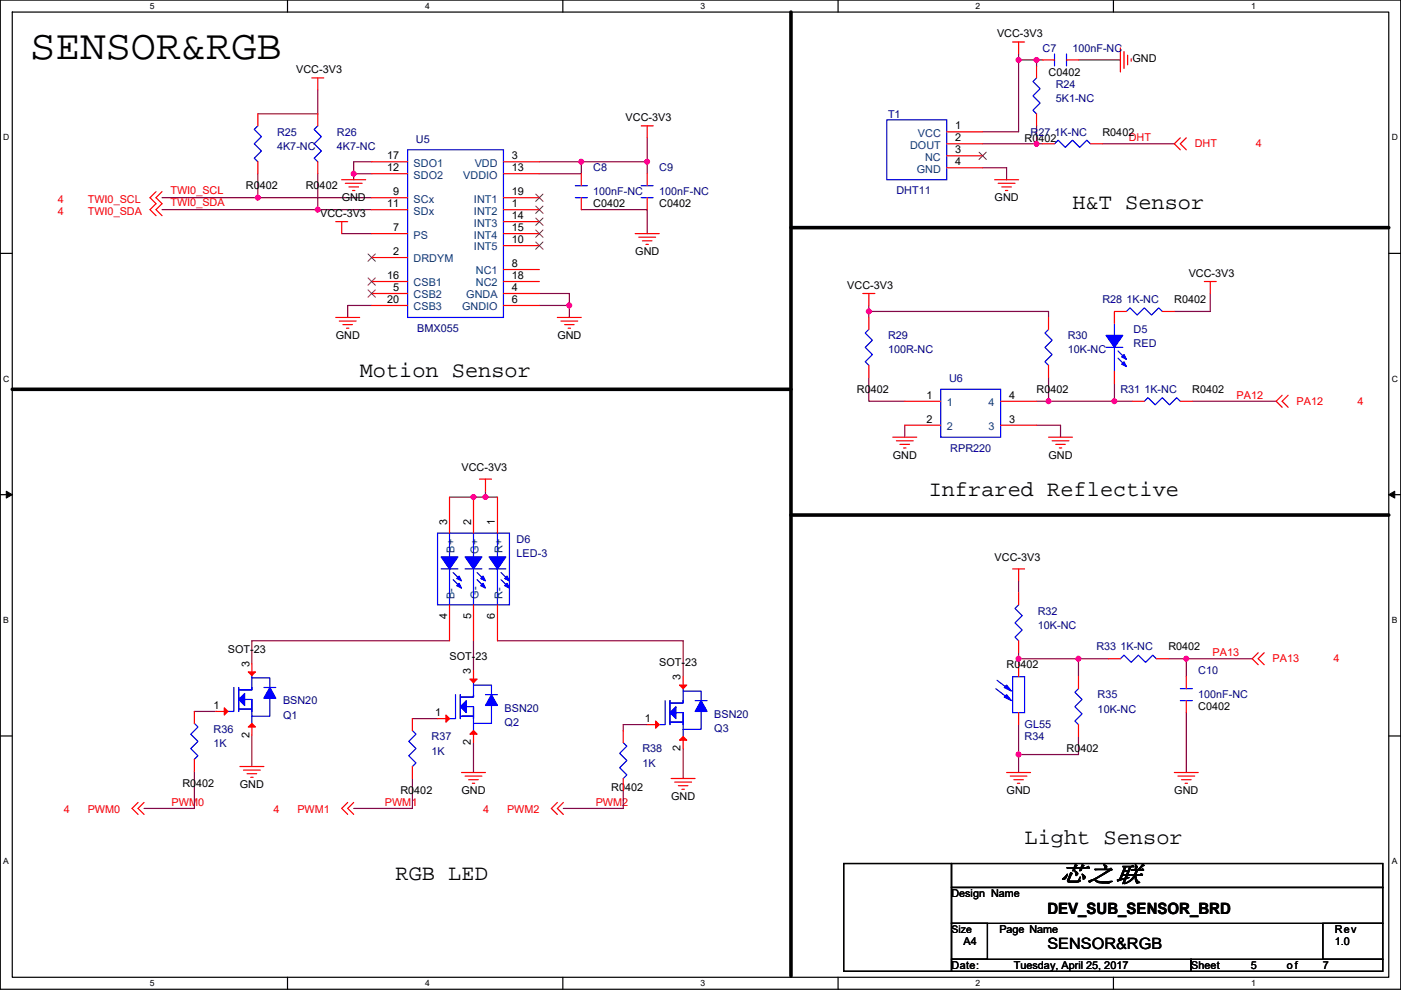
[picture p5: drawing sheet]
<svg xmlns="http://www.w3.org/2000/svg" width="297mm" height="210mm" viewBox="0 0 297 210" stroke-linecap="round" stroke-linejoin="round" font-family="sans-serif">
<path d="M.1 0h296.9v209.8h-296.9zM2.6 2.6h291.8v204.7h-291.8z" fill="none" stroke="#000" stroke-width=".25"/>
<g fill="#fff">
<path d="M31.8 .3h1v2h-1z"/>
<path d="M31.8 207.5h1v2.1h-1z"/>
</g>
<path d="M61 0v2.6M61 207.3v2.5" fill="none" stroke="#000" stroke-width=".25"/>
<g fill="#fff">
<path d="M90.1 .3h1v2h-1z"/>
<path d="M90.1 207.5h1v2.1h-1z"/>
</g>
<path d="M119.3 0v2.6M119.3 207.3v2.5" fill="none" stroke="#000" stroke-width=".25"/>
<g fill="#fff">
<path d="M148.5 .3h1v2h-1z"/>
<path d="M148.5 207.5h1v2.1h-1z"/>
</g>
<path d="M177.7 0v2.6M177.7 207.3v2.5" fill="none" stroke="#000" stroke-width=".25"/>
<g fill="#fff">
<path d="M206.9 .3h1v2h-1z"/>
<path d="M206.9 207.5h1v2.1h-1z"/>
</g>
<path d="M236.1 0v2.6M236.1 207.3v2.5" fill="none" stroke="#000" stroke-width=".25"/>
<g fill="#fff">
<path d="M265.2 .3h1v2h-1z"/>
<path d="M265.2 207.5h1v2.1h-1z"/>
<path d="M.7 28.2h1.3v2h-1.3z"/>
<path d="M295.1 28.2h1.3v2h-1.3z"/>
<path d="M.7 79.3h1.3v2.1h-1.3z"/>
<path d="M295.1 79.3h1.3v2.1h-1.3z"/>
</g>
<path d="M.1 53.7h2.5M294.4 53.7h2.6" fill="none" stroke="#000" stroke-width=".25"/>
<g fill="#fff">
<path d="M.7 130.5h1.2v2h-1.2z"/>
<path d="M295.1 130.5h1.2v2h-1.2z"/>
</g>
<path d="M.1 104.9h2.5M294.4 104.9h2.6" fill="none" stroke="#000" stroke-width=".25"/>
<path d="M1.3 104.2l1.3 .7-1.3 .7zM294.4 104.9l1.3-.7v1.4z" fill="#000" stroke="#000" stroke-width=".21"/>
<g fill="#fff">
<path d="M.7 181.7h1.2v2h-1.2z"/>
<path d="M295.1 181.7h1.2v2h-1.2z"/>
</g>
<path d="M.1 156.1h2.5M294.4 156.1h2.6M178.9 183.2h22.8v22.8h-22.8zM201.7 183.2h91.5v5h-91.5zM201.7 188.2h91.5v7.7h-91.5zM201.7 195.9h7.7v7.6h-7.7zM280.5 195.9h12.7v7.6h-12.7zM201.7 203.5h50.8v2.5h-50.8zM252.5 203.5h40.7v2.5h-40.7z" fill="none" stroke="#000" stroke-width=".25"/>
<path d="M167.7 2.6v204.4M167.7 48.3h126.7M2.6 82.6h165.1M167.7 109.2h126.7" fill="none" stroke="#000" stroke-width=".76"/>
<g fill="none" stroke="#800040" stroke-width=".25">
<path d="M67.4 19.1v5.1h-12.7M216 11.5v1.2M216 12.7v15.3h-7.7M216 12.7h3.8M221 12.7h-1.2v1.3M228.7 12.7h8.8M54.7 36.9v5M67.4 36.9v7.6M75 36.9v1.2M75 36.9h3.8M78.8 34.3h-3.8v2.6M114.4 34.3h8.9"/>
<path d="M123.3 34.3v2.6h-8.9M123.3 34.3h13.9M137.2 29.2v5.1M137.2 34.3v2.6M208.3 35.6h5.1v2.5M208.3 30.5h11.5M219.8 26.7v3.8M219.8 30.5h1.2M233.7 30.5h15.3M34.4 41.9h20.3M34.4 44.5h33M54.7 41.9h24.1"/>
<path d="M67.4 44.5h11.4M72.5 49.6h6.3M123.3 44.5h13.9v5.1M78.8 64.8h-5.1v2.5M114.4 62.3h6.3v2.5M114.4 64.8h6.3M120.7 64.8v2.5M184.2 64.8v1.3M184.2 66.1h38.1v1.2M184.2 66.1v1.2M256.6 62.3v3.8h-7.6M184.2 80v5.1h7.6"/>
<path d="M191.8 90.2v2.5M219.8 85.1h2.5M219.8 90.2h5.1v2.5M222.3 85.1h14M222.3 80v5.1M236.3 85.1h3.8M236.3 81.3v3.8M252.8 85.1h17.8M95.3 105.4h7.6M102.9 105.4h2.6M102.9 104.2v1.2M95.3 135.9h-41.9v4.8"/>
<path d="M100.4 135.9v6.4M105.5 135.9h39.3v7.6M216 123.2v2.6M216 138.5v1.2M216 139.7h12.7M216 139.7v1.3M228.7 139.7v3.8M228.7 139.7h6.3M247.7 139.7h3.8v3.8M251.5 139.7h14M41.2 150.9h4.6M53.4 156v6.6"/>
<path d="M87.4 152.4h5.4M100.4 157.5v6.4M137.2 153.7h-5.1v1.3M144.8 158.8v6.3M216 153.7v6.3M228.7 156.2v3.8h-12.7M251.5 151.2v12.7M41.2 163.6v7.9h-10.7M87.4 165.1v6.4h-12.4M132.1 167.7v3.8h-12.7M216 160v3.9"/>
</g>
<g fill="#f0f" stroke="#f0f" stroke-width=".25">
<circle cx="75" cy="36.8" r=".5"/>
<circle cx="67.4" cy="44.5" r=".5"/>
<circle cx="54.7" cy="41.9" r=".5"/>
<circle cx="120.7" cy="64.8" r=".5"/>
<circle cx="123.2" cy="34.3" r=".5"/>
<circle cx="137.2" cy="34.3" r=".5"/>
<circle cx="102.9" cy="105.4" r=".5"/>
<circle cx="100.4" cy="105.4" r=".5"/>
<circle cx="236.3" cy="85.1" r=".5"/>
<circle cx="222.3" cy="85.1" r=".5"/>
<circle cx="184.2" cy="66" r=".5"/>
<circle cx="215.9" cy="160" r=".5"/>
<circle cx="228.6" cy="139.7" r=".5"/>
<circle cx="215.9" cy="139.7" r=".5"/>
<circle cx="251.5" cy="139.7" r=".5"/>
<circle cx="219.8" cy="12.7" r=".5"/>
<circle cx="215.9" cy="12.7" r=".5"/>
<circle cx="219.8" cy="30.5" r=".5"/>
</g>
<g fill="none" stroke="#f00" stroke-width=".25">
<path d="M66.1 16.5h2.5M67.4 16.5v2.6M214.7 8.9h2.5M216 8.9v2.6M219.8 14v2.5M221 12.7h2.6M226.1 12.7h2.6M237.5 10.2v5.1M238.3 10.9v3.6M239.1 11.7v2M239.8 12.5v.5M54.7 34.3v2.6"/>
<path d="M54.7 24.2v2.5M67.4 34.3v2.6M67.4 24.2v2.5M72.5 38.1h5M73.2 38.9h3.6M74 39.6h2M78.8 34.3h7.6M78.8 36.9h7.6M106.7 34.3h7.7M106.7 36.9h7.7M123.3 36.9v2.5M136 26.7h2.5"/>
<path d="M137.2 26.7v2.5M137.2 36.9v2.5M200.7 28h7.6M200.7 30.5h7.6M200.7 33h7.6M200.7 35.6h7.6M210.9 38.1h5.1M211.6 38.9h3.6M212.4 39.6h2M219.8 24.2v2.5M221 30.5h2.6M231.2 30.5h2.5"/>
<path d="M250.3 29.2l-1.3 1.3 1.3 1.3M251.5 29.2l-1.2 1.3 1.2 1.3M33.1 40.7l-1.3 1.2 1.3 1.3-1.3 1.3 1.3 1.2M34.4 40.7l-1.3 1.2 1.3 1.3-1.3 1.3 1.3 1.2M71.2 47h2.5M72.5 47v2.6M74.7 40.4h.5M78.8 41.9h7.6M78.8 44.5h7.6M78.8 49.6h7.6M78.8 54.6h7.6M78.8 59.7h7.6"/>
<path d="M106.7 41.9h7.7M106.7 44.5h7.7M106.7 47h7.7M106.7 49.6h7.7M106.7 52.1h7.7M106.7 57.2h7.7M106.7 59.7h7.7M123.3 41.9v2.6M134.7 49.6h5.1M135.4 50.3h3.6M136.2 51.1h2M137 51.8h.5"/>
<path d="M137.2 41.9v2.6M213.2 40.4h.5M255.3 59.7h2.6M256.6 59.7v2.6M71.2 67.3h5.1M71.9 68.1h3.6M72.7 68.9h2M73.5 69.6h.5M78.8 62.3h7.6M78.8 64.8h7.6M106.7 62.3h7.7M106.7 64.8h7.7"/>
<path d="M118.2 67.3h5.1M118.9 68.1h3.6M119.7 68.9h2M120.5 69.6h.5M182.9 62.3h2.6M184.2 62.3v2.5M184.2 77.5v2.5M184.2 67.3v2.6M222.3 77.5v2.5M222.3 67.3v2.6M236.3 78.8v2.5M238.8 66.1h-2.5v2.5"/>
<path d="M246.4 66.1h2.6M189.3 92.7h5.1M190.1 93.5h3.5M190.8 94.3h2M191.6 95h.5M191.8 85.1h7.6M191.8 90.2h7.6M212.1 85.1h7.7M212.1 90.2h7.7M222.3 92.7h5.1M223.1 93.5h3.5M223.8 94.3h2.1"/>
<path d="M224.6 95h.5M240.1 85.1h2.5M250.3 85.1h2.5M271.8 83.8l-1.2 1.3 1.2 1.3M273.1 83.8l-1.3 1.3 1.3 1.3M95.3 105.4v7.7M100.4 105.4v7.7M101.7 101.6h2.5M102.9 101.6v2.6M105.5 105.4v7.7M95.3 128.3v7.6M100.4 128.3v7.6"/>
<path d="M105.5 128.3v7.6M214.7 120.7h2.5M216 120.7v2.5M216 135.9v2.6M216 125.8v2.5M235 139.7h2.5M245.2 139.7h2.5M266.8 138.5l-1.3 1.2 1.3 1.3M268 138.5l-1.2 1.2 1.2 1.3M41.2 150.9v2.5M45.8 150.9h2.5M53.4 140.7v2.6"/>
<path d="M53.4 153.4v2.6M87.4 152.4v2.6M92.8 152.4h2.5M100.4 142.3v2.5M100.4 155v2.5M132.1 155v2.5M137.2 153.7h2.6M144.8 143.5v2.6M144.8 156.2v2.6M216 141v2.5M216 151.2v2.5M228.7 153.7v2.5"/>
<path d="M228.7 143.5v2.6M251.5 148.6v2.6M251.5 143.5v2.6M29.3 170.2l-1.3 1.3 1.3 1.2M30.5 170.2l-1.2 1.3 1.2 1.2M41.2 161.1v2.5M50.9 162.6h5M51.6 163.3h3.6M52.4 164.1h2M53.1 164.9h.6M73.7 170.2l-1.2 1.3 1.2 1.2M75 170.2l-1.3 1.3 1.3 1.2"/>
<path d="M87.4 162.6v2.5M97.9 163.9h5M98.6 164.6h3.6M99.4 165.4h2M100.1 166.1h.5M118.2 170.2l-1.3 1.3 1.3 1.2M119.4 170.2l-1.2 1.3 1.2 1.2M132.1 165.1v2.6M142.3 165.1h5.1M143.1 165.9h3.5M143.8 166.6h2.1M144.6 167.4h.5"/>
<path d="M213.4 163.9h5.1M214.2 164.6h3.5M214.9 165.4h2.1M215.7 166.1h.5M249 163.9h5.1M249.7 164.6h3.6M250.5 165.4h2M251.3 166.1h.5"/>
</g>
<g fill="none" stroke="#00f" stroke-width=".25">
<path d="M219.8 16.5l-.8 .8 1.5 1.5-1.5 1.5 1.5 1.6-1.5 1.5 .8 .8M223.6 11.5v2.5M226.1 11.5v2.5M54.7 26.7l-.8 .8 1.5 1.5-1.5 1.5 1.5 1.5-1.5 1.5 .8 .8M67.4 26.7l-.8 .8 1.5 1.5-1.5 1.5 1.5 1.5-1.5 1.5 .8 .8M86.4 31.8h20.3v35.5h-20.3zM122 39.4h2.5M136 39.4h2.5M188 25.4h12.7v12.7h-12.7zM223.6 30.5l.7-.8 1.6 1.6 1.5-1.6 1.5 1.6 1.5-1.6 .8 .8M122 41.9h2.5M136 41.9h2.5"/>
<path d="M184.2 69.9l-.8 .7 1.6 1.6-1.6 1.5 1.6 1.5-1.6 1.5 .8 .8M222.3 69.9l-.8 .7 1.6 1.6-1.6 1.5 1.6 1.5-1.6 1.5 .8 .8M234.5 73.7h3.6M236.3 68.6v2.5M236.3 73.7v5.1M237 74.4l1.6 1.6M237 76l1.6 1.5M238.8 66.1l.8-.8 1.5 1.5 1.5-1.5 1.6 1.5 1.5-1.5 .7 .8M199.4 82.6h12.7v10.1h-12.7zM242.6 85.1l.8-.8 1.5 1.6 1.5-1.6 1.6 1.6 1.5-1.6 .8 .8M92.8 113.1h15.2v15.2h-15.2zM95.3 113.1v5"/>
<path d="M100.4 113.1v5M105.5 113.1v5M93.5 120.7h3.6M95.3 120.7v7.6M96.1 123l1.5 1.5M96.1 121.4l1.5 1.6M98.6 120.7h3.6M100.4 120.7v7.6M101.2 123l1.5 1.5M101.2 121.4l1.5 1.6M103.7 120.7h3.5M105.5 120.7v7.6"/>
<path d="M106.2 123l1.6 1.5M106.2 121.4l1.6 1.6M216 128.3l-.8 .8 1.5 1.5-1.5 1.5 1.5 1.5-1.5 1.5 .8 .8M237.5 139.7l.8-.7 1.5 1.5 1.6-1.5 1.5 1.5 1.5-1.5 .8 .7M41.2 153.4l.8 .8-1.6 1.5 1.6 1.5-1.6 1.6 1.6 1.5-.8 .8M49.6 145.8v5.1h-1.3M50.6 145.8v5.1M50.6 150.4h2.8M50.9 150.4h2.2M51.9 148.4h1.5v5M53.4 145.8v.5h-2.5M53.4 143.3v3h-2.8"/>
<path d="M53.4 143.8h3.8v2M55.9 145.8h2.6M57.2 148.1v3.8h-3.8M87.4 155l.8 .7-1.5 1.5 1.5 1.6-1.5 1.5 1.5 1.5-.8 .8M96.6 147.3v5.1h-1.3M97.6 147.3v5.1M97.6 151.9h2.8M97.9 151.9h2.2M98.9 149.9h1.5v5.1M100.4 145.3h3.8v2M100.4 147.3v.5h-2.5M100.4 144.8v3h-2.8"/>
<path d="M102.9 147.3h2.6M104.2 149.6v3.8h-3.8M132.1 157.5l.8 .8-1.5 1.5 1.5 1.5-1.5 1.5 1.5 1.6-.8 .7M141 148.6v5.1h-1.2M142 148.6v5.1M142 153.2h2.8M142.3 153.2h2.3M143.3 151.2h1.5v5M144.8 146.6h3.9v2M144.8 148.6v.5h-2.5M144.8 146.1v3h-2.8M147.4 148.6h2.5"/>
<path d="M148.7 150.9v3.8h-3.9M211.1 146.1l2.3 1.7M211.4 144.3l2 1.5M214.7 143.5h2.5v7.7h-2.5zM228.7 146.1l-.8 .7 1.5 1.6-1.5 1.5 1.5 1.5-1.5 1.5 .8 .8M250.2 148.6h2.6M250.2 146.1h2.6"/>
</g>
<g fill="#00f" stroke="#00f" stroke-width=".25">
<path d="M142 151.2l1.3-1.3v2.5z" fill-rule="evenodd"/>
<path d="M148.7 148.6l1.2 2.3h-2.5z" fill-rule="evenodd"/>
<path d="M212.9 145.8l.5-.5 1 1.3z" fill-rule="evenodd"/>
<path d="M212.9 147.8l.5-.5 1 1.3z" fill-rule="evenodd"/>
<path d="M103.7 118.1h3.5l-1.7 2.6z" fill-rule="evenodd"/>
<path d="M107.5 123.7l.5 1-1-.5z" fill-rule="evenodd"/>
<path d="M107.5 122.2l.5 1-1-.5z" fill-rule="evenodd"/>
<path d="M98.6 118.1h3.6l-1.8 2.6z" fill-rule="evenodd"/>
<path d="M102.4 123.7l.5 1-1-.5z" fill-rule="evenodd"/>
<path d="M102.4 122.2l.5 1-1-.5z" fill-rule="evenodd"/>
<path d="M97.3 123.7l.6 1-1.1-.5z" fill-rule="evenodd"/>
<path d="M93.5 118.1h3.6l-1.8 2.6z" fill-rule="evenodd"/>
<path d="M97.3 122.2l.6 1-1.1-.5z" fill-rule="evenodd"/>
<path d="M234.5 71.1h3.6l-1.8 2.6z" fill-rule="evenodd"/>
<path d="M238.3 76.7l.5 1-1-.5z" fill-rule="evenodd"/>
<path d="M238.3 75.2l.5 1-1-.5z" fill-rule="evenodd"/>
<path d="M51.9 147.1v2.5l-1.3-1.2z" fill-rule="evenodd"/>
<path d="M57.2 145.8l1.3 2.3h-2.6z" fill-rule="evenodd"/>
<path d="M97.6 149.9l1.3-1.3v2.6z" fill-rule="evenodd"/>
<path d="M104.2 147.3l1.3 2.3h-2.6z" fill-rule="evenodd"/>
</g>
<g fill="#f00" stroke="#f00" stroke-width=".25">
<path d="M139 152.9l.8 .8-.8 .8z"/>
<path d="M144.1 145.3h1.5l-.8 .8z"/>
<path d="M144.1 157l.7-.8 .8 .8z"/>
<path d="M47.6 150.1l.7 .8-.7 .8z"/>
<path d="M52.6 142.5h1.6l-.8 .8z"/>
<path d="M52.6 154.2l.8-.8 .8 .8z"/>
<path d="M94.5 151.7l.8 .7-.8 .8z"/>
<path d="M99.6 144h1.6l-.8 .8z"/>
<path d="M99.6 155.7l.8-.7 .8 .7z"/>
</g>
<g fill="none" stroke="#804000" stroke-width=".21">
<path d="M207.6 32.3l1.5 1.5M209.1 32.3l-1.5 1.5M78 53.9l1.6 1.5M78 58.9l1.6 1.6M79.6 53.9l-1.6 1.5M79.6 58.9l-1.6 1.6M113.6 41.2l1.5 1.5M113.6 43.7l1.5 1.6M113.6 46.2l1.5 1.6M113.6 48.8l1.5 1.5M113.6 51.3l1.5 1.6M115.1 41.2l-1.5 1.5"/>
<path d="M115.1 43.7l-1.5 1.6M115.1 46.2l-1.5 1.6M115.1 48.8l-1.5 1.5M115.1 51.3l-1.5 1.6M78 61.5l1.6 1.5M79.6 61.5l-1.6 1.5"/>
</g>
<text font-size="8.9" x="6.4" y="12.5">SENSOR&amp;RGB</text>
<text font-size="4.9" x="224.6" y="187">芯之联</text>
<g font-size="4.7">
<text x="227.4" y="44.3">H&amp;T Sensor</text>
<text x="76.3" y="79.9">Motion Sensor</text>
<text x="196.9" y="105.3">Infrared Reflective</text>
<text x="217.2" y="179">Light Sensor</text>
<text x="83.9" y="186.6">RGB LED</text>
</g>
<g font-size="3.3">
<text x="222.1" y="193.8">DEV_SUB_SENSOR_BRD</text>
<text x="222.1" y="201.4">SENSOR&amp;RGB</text>
</g>
<g font-size="2.3">
<text x="211.4" y="7.9">VCC-3V3</text>
<text x="62.8" y="15.5">VCC-3V3</text>
<text x="222.3" y="16">C0402</text>
<text x="240.1" y="13.3">GND</text>
<text x="132.6" y="25.7">VCC-3V3</text>
<text x="202.5" y="27.4">1</text>
<text x="202.5" y="30">2</text>
<text x="233.7" y="28.7">R0402</text>
<text x="82.1" y="33.8">17</text>
<text x="108.5" y="33.8">3</text>
<text x="202.5" y="32.5">3</text>
<text x="202.5" y="35.1">4</text>
<text x="217.2" y="30">R0402</text>
<text x="52.1" y="40.2">R0402</text>
<text x="64.8" y="40.2">R0402</text>
<text x="82.1" y="36.3">12</text>
<text x="83.4" y="41.4">9</text>
<text x="108.5" y="41.4">19</text>
<text x="108.5" y="36.3">13</text>
<text x="67.9" y="46">VCC-3V3</text>
<text x="72.5" y="42.7">GND</text>
<text x="82.1" y="43.9">11</text>
<text x="108.5" y="43.9">1</text>
<text x="108.5" y="46.5">14</text>
<text x="125.8" y="44">C0402</text>
<text x="139.8" y="44">C0402</text>
<text x="210.9" y="42.7">GND</text>
<text x="83.4" y="49">7</text>
<text x="108.5" y="49">15</text>
<text x="108.5" y="51.6">10</text>
<text x="82.1" y="59.2">16</text>
<text x="83.4" y="54.1">2</text>
<text x="108.5" y="56.6">8</text>
<text x="108.5" y="59.2">18</text>
<text x="134.7" y="54.1">GND</text>
<text x="252" y="58.7">VCC-3V3</text>
<text x="82.1" y="64.3">20</text>
<text x="83.4" y="61.7">5</text>
<text x="108.5" y="61.7">4</text>
<text x="108.5" y="64.3">6</text>
<text x="179.6" y="61.3">VCC-3V3</text>
<text x="249" y="64.3">R0402</text>
<text x="71.2" y="71.9">GND</text>
<text x="118.2" y="71.9">GND</text>
<text x="181.7" y="83.4">R0402</text>
<text x="219.8" y="83.4">R0402</text>
<text x="252.8" y="83.4">R0402</text>
<text x="196.4" y="84.6">1</text>
<text x="196.4" y="89.7">2</text>
<text x="213.9" y="84.6">4</text>
<text x="213.9" y="89.7">3</text>
<text x="97.9" y="99.9">VCC-3V3</text>
<text x="189.3" y="97.3">GND</text>
<text x="222.3" y="97.3">GND</text>
<text x="94.8" y="111.3" transform="rotate(-90 94.8 111.3)">3</text>
<text x="99.9" y="111.3" transform="rotate(-90 99.9 111.3)">2</text>
<text x="104.9" y="111.3" transform="rotate(-90 104.9 111.3)">1</text>
<text x="210.9" y="118.9">VCC-3V3</text>
<text x="94.8" y="131.4" transform="rotate(-90 94.8 131.4)">4</text>
<text x="99.9" y="131.4" transform="rotate(-90 99.9 131.4)">5</text>
<text x="104.9" y="131.4" transform="rotate(-90 104.9 131.4)">6</text>
<text x="247.7" y="138">R0402</text>
<text x="48.3" y="138.5">SOT-23</text>
<text x="52.9" y="141.5" transform="rotate(-90 52.9 141.5)">3</text>
<text x="95.3" y="140">SOT-23</text>
<text x="99.9" y="143" transform="rotate(-90 99.9 143)">3</text>
<text x="139.8" y="141.3">SOT-23</text>
<text x="213.4" y="141.8">R0402</text>
<text x="144.3" y="144.3" transform="rotate(-90 144.3 144.3)">3</text>
<text x="45.3" y="150.4">1</text>
<text x="92.3" y="151.9">1</text>
<text x="136.7" y="153.2">1</text>
<text x="254.1" y="150.7">C0402</text>
<text x="52.9" y="156.5" transform="rotate(-90 52.9 156.5)">2</text>
<text x="99.9" y="158" transform="rotate(-90 99.9 158)">2</text>
<text x="144.3" y="159.3" transform="rotate(-90 144.3 159.3)">2</text>
<text x="226.1" y="159.6">R0402</text>
<text x="38.7" y="166.9">R0402</text>
<text x="50.9" y="167.2">GND</text>
<text x="129.6" y="167.7">R0402</text>
<text x="84.9" y="168.4">R0402</text>
<text x="97.9" y="168.4">GND</text>
<text x="142.3" y="169.7">GND</text>
<text x="213.4" y="168.4">GND</text>
<text x="249" y="168.4">GND</text>
<text x="201.7" y="190.3">Design Name</text>
<text x="211.9" y="197.9">Page Name</text>
<text x="283" y="197.9">Rev</text>
<text x="204.3" y="200.4">A4</text>
<text x="283" y="200.4">1.0</text>
<text x="201.7" y="205.5">Date:</text>
<text x="214.9" y="205.5">Tuesday, April 25, 2017</text>
<text x="252.5" y="205.5">Sheet</text>
<text x="265.2" y="205.5">5</text>
<text x="272.9" y="205.5">of</text>
<text x="280.5" y="205.5">7</text>
</g>
<g font-size="2.3" fill="#000080">
<text x="221" y="11">C7</text>
<text x="227.4" y="11">100nF-NC</text>
<text x="223.8" y="18.6">R24</text>
<text x="223.8" y="21.6">5K1-NC</text>
<text x="58.7" y="28.7">R25</text>
<text x="71.4" y="28.7">R26</text>
<text x="188.3" y="24.9">T1</text>
<text x="218.5" y="28.7">R27 1K-NC</text>
<text x="58.7" y="31.8">4K7-NC</text>
<text x="71.4" y="31.8">4K7-NC</text>
<text x="88.2" y="30.3">U5</text>
<text x="125.8" y="36.4">C8</text>
<text x="125.8" y="41.4">100nF-NC</text>
<text x="139.8" y="36.4">C9</text>
<text x="139.8" y="41.4">100nF-NC</text>
<text x="190.1" y="41.2">DHT11</text>
<text x="233.7" y="64.3">R28 1K-NC</text>
<text x="88.5" y="70.4">BMX055</text>
<text x="188.3" y="71.9">R29</text>
<text x="226.4" y="71.9">R30</text>
<text x="240.3" y="70.7">D5</text>
<text x="188.3" y="75">100R-NC</text>
<text x="226.4" y="75">10K-NC</text>
<text x="240.3" y="73.7">RED</text>
<text x="201.2" y="81.1">U6</text>
<text x="237.6" y="83.4">R31 1K-NC</text>
<text x="201.5" y="95.8">RPR220</text>
<text x="109.5" y="115.1">D6</text>
<text x="109.5" y="118.2">LED-3</text>
<text x="220" y="130.3">R32</text>
<text x="220" y="133.4">10K-NC</text>
<text x="232.5" y="138">R33 1K-NC</text>
<text x="254.1" y="143">C10</text>
<text x="60" y="149.4">BSN20</text>
<text x="232.7" y="148.1">R35</text>
<text x="254.1" y="148.1">100nF-NC</text>
<text x="45.3" y="155.5">R36</text>
<text x="60" y="152.4">Q1</text>
<text x="107" y="154">Q2</text>
<text x="107" y="150.9">BSN20</text>
<text x="151.4" y="155.2">Q3</text>
<text x="151.4" y="152.2">BSN20</text>
<text x="217.2" y="154.5">GL55</text>
<text x="232.7" y="151.2">10K-NC</text>
<text x="45.3" y="158.5">1K</text>
<text x="91.5" y="157">R37</text>
<text x="91.5" y="160.1">1K</text>
<text x="136.2" y="159.6">R38</text>
<text x="217.2" y="157">R34</text>
<text x="136.2" y="162.6">1K</text>
</g>
<g font-size="2.3" fill="#004080">
<text x="194.6" y="29">VCC</text>
<text x="87.7" y="35.3">SDO1</text>
<text x="100.6" y="35.3">VDD</text>
<text x="193" y="31.5">DOUT</text>
<text x="196.1" y="34.1">NC</text>
<text x="87.7" y="37.9">SDO2</text>
<text x="98.2" y="37.9">VDDIO</text>
<text x="194.4" y="36.6">GND</text>
<text x="87.7" y="43">SCx</text>
<text x="87.7" y="45.5">SDx</text>
<text x="100.5" y="43">INT1</text>
<text x="100.5" y="45.5">INT2</text>
<text x="87.7" y="50.6">PS</text>
<text x="100.5" y="48">INT3</text>
<text x="100.5" y="50.6">INT4</text>
<text x="100.5" y="53.1">INT5</text>
<text x="87.7" y="55.7">DRDYM</text>
<text x="100.9" y="58.2">NC1</text>
<text x="87.7" y="60.7">CSB1</text>
<text x="87.7" y="63.3">CSB2</text>
<text x="87.7" y="65.8">CSB3</text>
<text x="98" y="65.8">GNDIO</text>
<text x="98.9" y="63.3">GNDA</text>
<text x="100.9" y="60.7">NC2</text>
<text x="200.7" y="86.1">1</text>
<text x="209.6" y="86.1">4</text>
<text x="200.7" y="91.2">2</text>
<text x="209.6" y="91.2">3</text>
<text x="96.4" y="117.2" transform="rotate(-90 96.4 117.2)">B+</text>
<text x="101.4" y="117.5" transform="rotate(-90 101.4 117.5)">G+</text>
<text x="106.5" y="117.3" transform="rotate(-90 106.5 117.3)">R+</text>
<text x="96.4" y="127" transform="rotate(-90 96.4 127)">B-</text>
<text x="101.4" y="127" transform="rotate(-90 101.4 127)">G-</text>
<text x="106.5" y="127" transform="rotate(-90 106.5 127)">R-</text>
</g>
<g font-size="2.3" fill="#f00">
<text x="239.3" y="30">DHT</text>
<text x="253.3" y="31.3">DHT</text>
<text x="266.3" y="31.3">4</text>
<text x="36.1" y="41.2">TWI0_SCL</text>
<text x="12.3" y="43">4</text>
<text x="12.3" y="45.5">4</text>
<text x="18.6" y="43">TWI0_SCL</text>
<text x="18.6" y="45.5">TWI0_SDA</text>
<text x="36.1" y="43.8">TWI0_SDA</text>
<text x="262.2" y="84.6">PA12</text>
<text x="274.9" y="85.9">PA12</text>
<text x="287.8" y="85.9">4</text>
<text x="257.1" y="139.2">PA13</text>
<text x="269.8" y="140.5">PA13</text>
<text x="282.8" y="140.5">4</text>
<text x="13.5" y="172.5">4</text>
<text x="18.6" y="172.5">PWM0</text>
<text x="36.4" y="171">PWM0</text>
<text x="58" y="172.5">4</text>
<text x="63.1" y="172.5">PWM1</text>
<text x="81.6" y="171">PWM1</text>
<text x="102.4" y="172.5">4</text>
<text x="107.5" y="172.5">PWM2</text>
<text x="126.3" y="171">PWM2</text>
</g>
<text font-size="2.2" x="201.7" y="197.8">Size</text>
<g font-size="1.8">
<text x="31.8" y="1.9">5</text>
<text x="90.1" y="1.9">4</text>
<text x="148.5" y="1.9">3</text>
<text x="206.9" y="1.9">2</text>
<text x="265.2" y="1.9">1</text>
<text x=".7" y="29.8">D</text>
<text x="295.1" y="29.8">D</text>
<text x=".7" y="81">C</text>
<text x="295.1" y="81">C</text>
<text x=".7" y="132.1">B</text>
<text x="295.1" y="132.1">B</text>
<text x=".7" y="183.3">A</text>
<text x="295.1" y="183.3">A</text>
<text x="31.8" y="209.2">5</text>
<text x="90.1" y="209.2">4</text>
<text x="148.5" y="209.2">3</text>
<text x="206.9" y="209.2">2</text>
<text x="265.2" y="209.2">1</text>
</g>
</svg>
